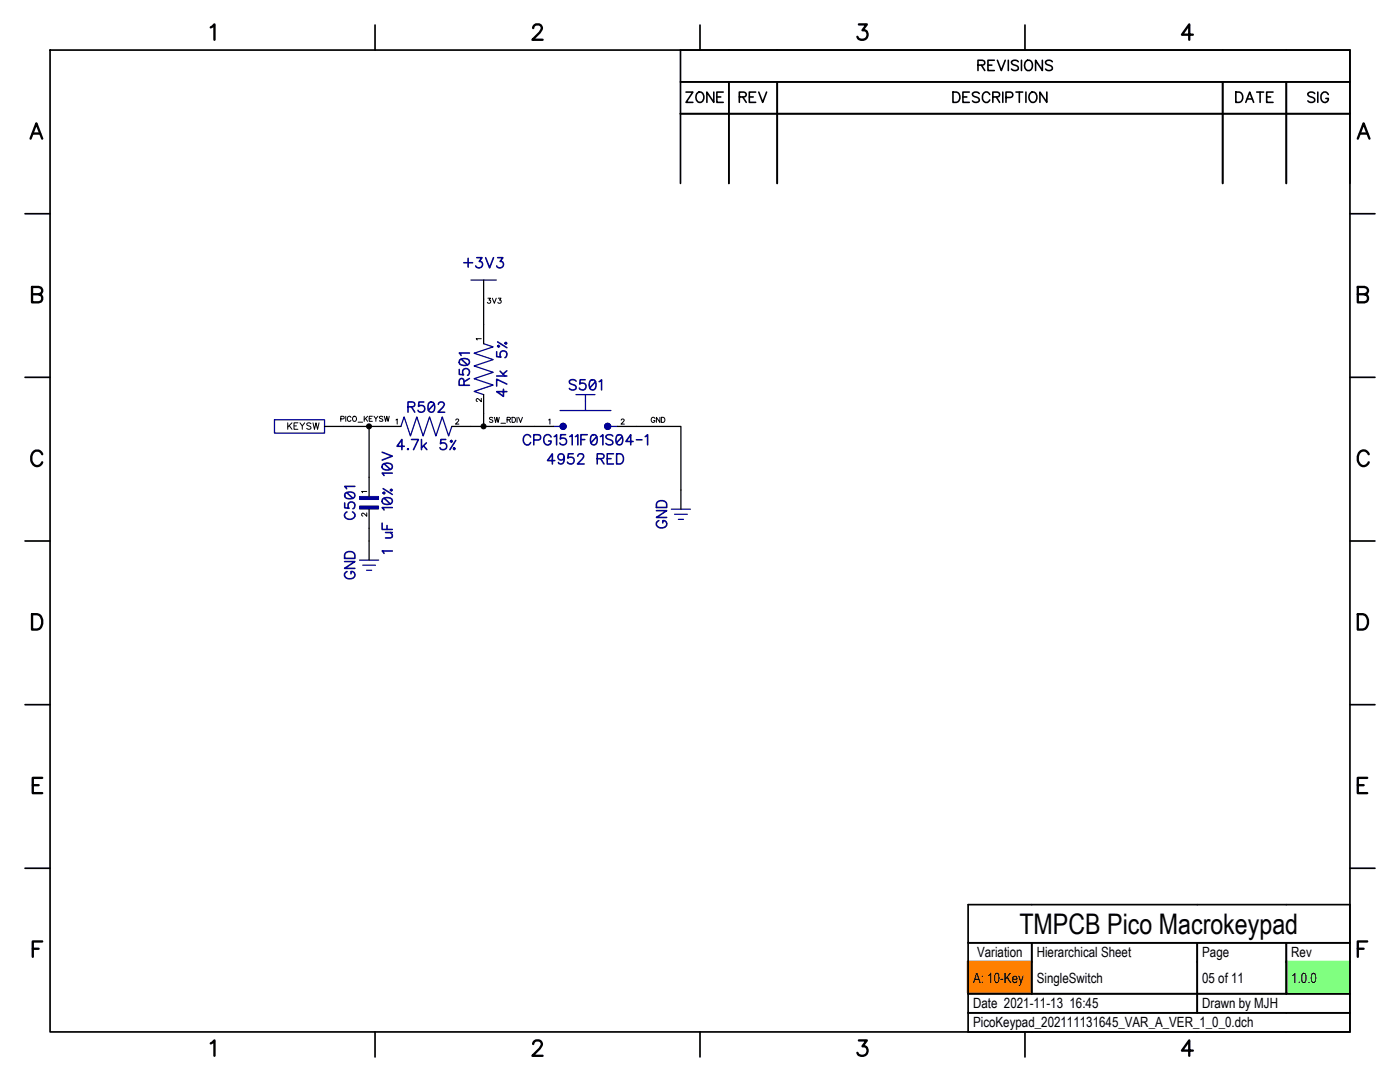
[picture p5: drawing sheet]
<svg xmlns="http://www.w3.org/2000/svg" width="279mm" height="216mm" viewBox="0 0 279 216" stroke-linecap="round" stroke-linejoin="round" font-family="sans-serif">
<path d="M0 0v215.9h279.4v-215.9z" fill-rule="evenodd" fill="#fff" stroke="#fff" stroke-width=".34"/>
<path d="M256.6 191.8h12.6v6.3h-12.6z" fill="#80ff80"/>
<path d="M256.5 191.8h12.7v6.3h-12.7z" fill="none" stroke="#80ff80" stroke-width=".2"/>
<g fill="none" stroke="#000" stroke-width=".2">
<path d="M97.4 59.5h.5l-.3 .4a.34 .34 0 0 1 .3 .5 .34 .34 0 0 1-.6-.1M98.3 59.5l.4 1 .3-1M99.4 59.5h.6l-.3 .4a.34 .34 0 0 1 .3 .5 .34 .34 0 0 1-.6-.1M68 83.6l.6-.1v-.4h-.6v1M69 83.1v1M70 83.3l-.1-.2a.46 .46 0 0 0-.6 .5 .46 .46 0 0 0 .7 .3v-.1M70.5 83.1a.46 .46 0 0 1 .7 .5 .46 .46 0 0 1-.7 .3l-.1-.4zM71.5 84.2h.9M72.7 83.1v1M72.9 83.5l.5 .6M73.4 83.1l-.7 .6M73.7 83.5h.4"/>
<path d="M74.3 83.1h-.6v1h.6M74.6 83.1l.4 .4v.6M75.4 83.1l-.4 .4M76.4 83.2l-.2-.1h-.4v.4l.4 .1 .2 .3-.4 .2-.3-.2M76.7 83.1l.3 1 .2-1 .2 1 .3-1M98.4 83.4l-.3-.1h-.3l-.1 .3 .6 .2 .1 .3-.3 .2-.4-.2M98.7 83.3l.2 1 .3-1 .2 1 .3-1M100 84.5h.9M101.2 83.8l.6-.1v-.4h-.6v1M101.5 83.8l.4 .5M102.2 83.3h.3a.54 .54 0 0 1 .4 .5 .54 .54 0 0 1-.4 .5h-.3zM103.2 83.3v1"/>
<path d="M103.5 83.3l.4 1 .4-1M130.7 83.5l-.1-.2a.49 .49 0 0 0-.7 .5 .49 .49 0 0 0 .7 .4l.1-.3h-.2M131.7 83.3v1l-.7-1v1M132 83.3h.4l.2 .2v.6l-.2 .2h-.4z"/>
</g>
<path d="M193.1 191.8h12.6v6.3h-12.6z" fill="#ff8000"/>
<path d="M193 191.8h12.7v6.3h-12.7z" fill="none" stroke="#ff8000" stroke-width=".2"/>
<path d="M96.5 59.7v5.1M68.6 85.1h7.6M73.7 85.1v10.1M96.5 82.5v2.6h-2.5M96.5 85.1h10.2M127 85.1h8.9v12.7M73.7 105.4v2.6" fill="none" stroke="#000" stroke-width=".25"/>
<g fill="#000" stroke="#000" stroke-width=".2">
<circle cx="73.6" cy="85.1" r=".5"/>
<circle cx="96.5" cy="85.1" r=".5"/>
</g>
<g fill="none" stroke="#000096" stroke-width=".32">
<path d="M68.9 98.5a1.55 1.55 0 0 1 1.8 0 .66 .66 0 0 1-.3 .9 1.75 1.75 0 0 1-1.5-.2zM69.2 98.3l1.2 1.1M70.8 97h-2l.4 .5M76.3 90.2l2 .8-2 .8M76.3 99.6a1.55 1.55 0 0 1 1.9 0 .66 .66 0 0 1-.3 1 1.75 1.75 0 0 1-1.6-.2zM76.3 92.7a1.55 1.55 0 0 1 1.9 0 .66 .66 0 0 1-.3 1 1.66 1.66 0 0 1-1.6-.2zM76.5 97.5l1.8 1.2M76.6 99.4l1.3 1.2M76.6 98.2l.2 .2-.2 .2-.1-.2zM76.6 92.5l1.3 1.2M77.9 97.8l.2-.2 .2 .2-.2 .2zM78.3 94.4h-2l.3 .5"/>
<path d="M68.8 100.4v.9l.9 .1-.2-.6a.69 .69 0 0 1 .7-.6 .69 .69 0 0 1 .6 .7l-.2 .5-.2 .1M69.3 102.2a.75 .75 0 0 0-.6 .8 .75 .75 0 0 0 .9 .6 .86 .86 0 0 0 1-.3 .86 .86 0 0 0-.1-1.1h-.2M76.3 104.4v1.2h2M76.9 106.3h1.4M77.2 104.9v.7M77.9 106.3l.4 .4-.1 .5-1.3 .1M78.3 109.9h-2l.3 .5M78.3 101.3h-2l.3 .5"/>
</g>
<path d="M71.8 101h3.7v.6h-3.7z" fill="#000096"/>
<path d="M71.8 101h3.7v.6h-3.7z" fill="none" stroke="#000096" stroke-width=".2"/>
<path d="M71.8 99.1h3.7v.6h-3.7z" fill="#000096"/>
<path d="M71.8 99.1h3.7v.6h-3.7zM112.4 84.5v1.2M121.3 84.5v1.2" fill="none" stroke="#000096" stroke-width=".2"/>
<g fill="none" stroke="#000" stroke-width=".2">
<path d="M96.1 79.5v.7l-.8-.7-.3 .2 .1 .3 .2 .1M96.1 67.6h-1.1l.2 .2M57.4 84.4v1.3M57.7 84.9l.6 .8M58.3 84.4l-.9 .8M58.7 85h.5M59.5 84.4h-.8v1.3h.8M59.9 84.4l.4 .6v.7M60.8 84.4l-.5 .6M62.1 84.6l-.3-.2-.6 .2 .1 .3 .8 .4v.2l-.3 .2-.6-.2M62.5 84.4l.3 1.3 .3-1.3 .3 1.3 .3-1.3M73.2 98.1h-1l.2 .2"/>
<path d="M79 83.8l.3-.2v1M91 83.8l.1-.1 .3-.1 .1 .3-.6 .7h.7M109.5 83.8l.2-.2v1M124 83.8l.1-.1 .3-.1 .2 .3-.7 .7h.7M73.2 102.3v.7l-.7-.6-.3 .2v.3l.2 .1"/>
</g>
<path d="M96.5 55.9v3.8M96.5 64.8v3.8M96.5 78.7v3.8M64.8 85.1h3.8M73.7 95.2v3.9M76.2 85.1h3.8M90.2 85.1h3.8M106.7 85.1h3.8M123.2 85.1h3.8M135.9 97.8v3.8M73.7 101.6v3.8M73.7 107.9v3.9" fill="none" stroke="#000" stroke-width=".25"/>
<g fill="none" stroke="#000096" stroke-width=".25">
<path d="M94 55.9h5.1M96.5 68.6l1.9 .6-3.8 1.3 3.8 1.3-3.8 1.2 3.8 1.3-3.8 1.3 3.8 1.2-3.8 1.3 1.9 .6M114.9 78.7h3.8M116.8 78.7v3.2M54.8 83.8h10v2.6h-10zM80 85.1l.6-1.9 1.3 3.8 1.3-3.8 1.3 3.8 1.2-3.8 1.3 3.8 1.3-3.8 1.2 3.8 .7-1.9M110.5 85.1h1.3M111.8 81.9h10.1M121.9 85.1h1.3M71.8 111.8h3.8M72.4 112.8h2.5M73.2 113.8h1"/>
<path d="M134 101.6h3.8M134.6 102.6h2.6M135.4 103.6h1"/>
</g>
<g fill="none" stroke="#000096" stroke-width=".32">
<path d="M92.6 52.4h1.7M93.4 51.5v1.8M95.1 51.4h1.1l-.6 .8a.68 .68 0 0 1 .7 .9 .68 .68 0 0 1-1.2 .2l-.2-.2M96.9 51.4l.8 2 .8-2M99.3 51.4h1.1l-.6 .8a.68 .68 0 0 1 .6 .9 .68 .68 0 0 1-1.1 .2l-.2-.2M91.7 73.7v1l.8 .1-.2-.7a.69 .69 0 0 1 .8-.6 .69 .69 0 0 1 .6 .8l-.2 .5-.2 .1M91.7 71.8a1.55 1.55 0 0 1 1.9 0 .66 .66 0 0 1-.3 1 1.66 1.66 0 0 1-1.6-.2zM92 71.6l1.3 1.2M92.6 76.9l-.1-1.2a.48 .48 0 0 0-.8 0l-.1 1.2h2.1M93.7 70.4h-2l.3 .5M93.7 75.5l-1.1 .7M99.1 70.2v1l.9 .1-.2-.7a.69 .69 0 0 1 .8-.6 .69 .69 0 0 1 .6 .8l-.2 .5-.2 .1"/>
<path d="M99.1 75h2.1M99.3 69.1l.2-.2 .2 .2-.2 .2zM99.3 68.2l1.9 1.2M99.8 74.1l1 .9M100.5 77.7v1.4l-1.4-1h2.1M100.8 68.5l.2-.2 .2 .2-.2 .2zM101.2 74l-.8 .7M101.2 76.6l-2.1-.9v1.3M115 76.1a.76 .76 0 0 0-.8-.4 .76 .76 0 0 0-.6 .5l.2 .3 .8 .3a.5 .5 0 0 1 .2 .9 .91 .91 0 0 1-1.2-.2M116.8 75.8h-1l-.1 .8 .7-.2a.69 .69 0 0 1 .6 .8 .69 .69 0 0 1-.8 .6l-.5-.2-.1-.2M117.9 75.9a.69 .69 0 0 1 1 .3 1.29 1.29 0 0 1-.5 1.6h-.2a1.09 1.09 0 0 1-.5-1.6zM118.9 76.2l-1.2 1.2"/>
<path d="M119.6 76.2l.5-.4v2M80.7 89h-1.5l1-1.3v2M81.3 89.6h.2l-.1 .1zM81.4 81.2l1.2-.1 .2-.3-.1-.4-.4-.2h-.9v2.1M82.1 81.2l.7 1.1M82.1 87.7h1.4l-1 2M84.1 87.7v2M84.5 88.9l.7 .8M84.6 80.2h-1l-.1 .9a.72 .72 0 0 1 1.1 0 .72 .72 0 0 1-.1 1.1 .72 .72 0 0 1-1.1-.3M85.1 88.4l-1 .9M85.7 80.3a.66 .66 0 0 1 1 .3 1.31 1.31 0 0 1-.5 1.7h-.2a1.31 1.31 0 0 1-.3-2zM86.7 80.6l-1.2 1.3"/>
<path d="M87.5 80.7l.1-.3a.65 .65 0 0 1 1 0l.1 .2-.1 .4-1.2 1.3h1.4M89 87.7h-1l-.1 .9a.72 .72 0 0 1 1.1 0 .72 .72 0 0 1-.2 1 .72 .72 0 0 1-1-.3M89.9 88.1l.2-.2 .2 .2-.2 .2zM90.7 89.3l.1 .2-.1 .2-.2-.2zM91 87.9l-1.2 1.8M105.9 87.2a.75 .75 0 0 0-.9-.5 .75 .75 0 0 0-.6 .8 .86 .86 0 0 0 .3 1.1 .86 .86 0 0 0 1.1-.1l.1-.2M106.5 87.8l1.2-.1a.54 .54 0 0 0 .2-.6 .54 .54 0 0 0-.5-.4h-.9v2.1M110 87.2a.75 .75 0 0 0-.9-.5 .75 .75 0 0 0-.6 .8 .9 .9 0 0 0 .2 1 .9 .9 0 0 0 .9 .2l.4-.4v-.3h-.5M110.6 87.1l.5-.4v2.1M110.7 91.9h-1.4l.9-1.3v2M112.6 91.2a.64 .64 0 0 1-.9 .6 .64 .64 0 0 1-.2-1 .64 .64 0 0 1 1 0 1.77 1.77 0 0 1-.2 1.7 .58 .58 0 0 1-.9-.2M112.9 86.7h-1l-.1 .9a.72 .72 0 0 1 1.1 0 .72 .72 0 0 1-.1 1.1 .72 .72 0 0 1-1.1-.3"/>
<path d="M113.7 87.1l.5-.4v2.1M114.4 90.6h-1l-.1 .8 .7-.2a.69 .69 0 0 1 .6 .8 .69 .69 0 0 1-.8 .6l-.5-.2-.1-.2M114.8 87.1l.5-.4v2.1M115.3 91l.1-.3a.65 .65 0 0 1 1 0 .64 .64 0 0 1-.2 .9l-1 1h1.4M115.9 87.7h.8M117.2 86.7h-1.3v2.1M118.1 86.8a.67 .67 0 0 1 1 .3 1.29 1.29 0 0 1-.5 1.7h-.2a1.31 1.31 0 0 1-.3-2zM119.1 87.1l-1.2 1.3M119.2 91.5l1.2-.1 .1-.3v-.4l-.4-.1h-.9v2M119.8 87.1l.5-.4v2.1M119.9 91.5l.6 1.1M121.2 91.5h.7"/>
<path d="M122.3 87a.79 .79 0 0 0-1.4 .2 1.3 1.3 0 0 0 1.2 .7l.2 .6a.9 .9 0 0 1-1.4 0M122.4 90.6h-1.2v2h1.2M123.1 90.6h.6a1.08 1.08 0 0 1 .7 1 1.08 1.08 0 0 1-.7 1h-.6zM123.2 86.8a.69 .69 0 0 1 1 .3 1.29 1.29 0 0 1-.5 1.7h-.2a1.09 1.09 0 0 1-.5-1.7zM124.2 87.1l-1.2 1.3M126.4 88.1h-1.5l1-1.4v2.1M127 87.8h1.1M128.8 87.1l.4-.4v2.1M68.8 112.1h2l-2 1.3h2M68.9 110.4a1.15 1.15 0 0 1 1.9 .3v.7h-2zM69.3 114a.74 .74 0 0 0-.6 .9 .74 .74 0 0 0 .9 .6 .9 .9 0 0 0 .9-.2 .9 .9 0 0 0 .3-.9l-.3-.3-.5-.1v.5M131 101.9h2.1l-2.1 1.4h2.1"/>
<path d="M131.3 100.1a1.16 1.16 0 0 1 1.8 .5v.7h-2.1v-.7zM131.5 103.9a.74 .74 0 0 0-.5 .8 .74 .74 0 0 0 .8 .6 .9 .9 0 0 0 .9-.1 .9 .9 0 0 0 .3-1l-.2-.2-.5-.1v.5"/>
</g>
<g fill="#000096" stroke="#000096" stroke-width=".2">
<circle cx="112.4" cy="85.1" r=".62"/>
<circle cx="121.3" cy="85.1" r=".62"/>
</g>
<g fill="none" stroke="#000" stroke-width=".34">
<path d="M10 10h259.4v195.9h-259.4zM74.8 5v5M139.7 5v5M155.1 16.3v20.3M204.6 5v5M244 16.3v20.3M256.7 16.3v20.3M269.4 16.3h-133.6v20.3M135.8 22.7h133.6M145.5 36.6v-20.3h-9.7v-6.3h133.6v26.6M5 42.7h5M269.4 42.7h5"/>
<path d="M5 75.3h5M269.4 75.3h5M5 107.9h5M269.4 107.9h5M5 140.6h5M269.4 140.6h5M5 173.2h5M269.4 173.2h5M193.2 198.3v3.8h12.7M205.9 198.3v-10.2h-12.7v-7.6h76.2v25.4h-76.2v-3.8h76.2M238.9 198.3v3.8h17.8M238.9 188.1v14"/>
<path d="M256.7 188.1v10.2M269.4 188.1h-76.2v10.2M269.4 198.3h-76.2M74.8 205.9v5M139.7 205.9v5M204.6 205.9v5"/>
</g>
<g fill="none" stroke="#000" stroke-width=".47">
<path d="M42.1 5.5l.7-.6v3M106.4 5.6a.79 .79 0 0 1 .6-.7h.6a.76 .76 0 0 1 .4 1.1l-1.7 1.9h2M171.4 4.9h1.6l-.9 1.1a.99 .99 0 0 1 1.1 1.2 .99 .99 0 0 1-1.4 .7l-.4-.1-.3-.5M238.1 6.9h-2.2l1.4-2v3M6.1 27.7l1.2-3.1 1.1 3.1M6.5 26.6h1.5M271 27.7l1.1-3.1 1.2 3.1M271.4 26.6h1.5M6.4 57.3h1.3l.4 .1a.73 .73 0 0 1 0 1.2l-.4 .1a.81 .81 0 0 1 .8 .8 .81 .81 0 0 1-.8 .8h-1.3zM6.4 58.7h1.3M271 57.3h1.3a.76 .76 0 0 1 .7 .8l-.3 .5-.4 .1a.81 .81 0 0 1 .7 .8 .81 .81 0 0 1-.7 .8h-1.3zM271 58.7h1.3"/>
<path d="M8.4 90.6a1.12 1.12 0 0 0-1.3-.7 1.12 1.12 0 0 0-.9 1.2 1.34 1.34 0 0 0 .3 1.4 1.34 1.34 0 0 0 1.5 .3l.4-.6M273.2 90.6a1.12 1.12 0 0 0-1.3-.7 1.12 1.12 0 0 0-.9 1.2 1.43 1.43 0 0 0 1.3 1.9l.4-.2 .5-.6M6.4 122.6h1a1.64 1.64 0 0 1 1.1 1.5 1.64 1.64 0 0 1-1.1 1.5h-1zM271 122.6h1a1.64 1.64 0 0 1 1 1.5 1.64 1.64 0 0 1-1 1.5h-1zM6.5 156.7h1.2M8.4 155.2h-1.9v3.1h1.9M271 156.7h1.1M272.9 155.2h-1.9v3.1h1.9M6.5 189.3h1.2M8.4 187.9h-1.9v3M271 189.3h1.1M272.9 187.9h-1.9v3"/>
<path d="M42.1 208.2l.7-.6v3.1M106.4 208.3l.3-.5 .9-.2a.76 .76 0 0 1 .4 1.2l-1.7 1.9h2M171.4 207.6h1.6l-.9 1.2a.99 .99 0 0 1 1.1 1.1 .99 .99 0 0 1-1.4 .8l-.4-.2-.3-.4M238.1 209.6h-2.2l1.4-2v3.1"/>
</g>
<g fill="none" stroke="#000" stroke-width=".32">
<path d="M136.9 18.4h1.4l-1.4 2h1.4M139.1 18.7a.76 .76 0 0 1 .9-.3 .76 .76 0 0 1 .5 .8 .83 .83 0 0 1-.4 1.1 .83 .83 0 0 1-1.1-.4l-.1-.4zM142.5 18.4v2l-1.4-2v2M143.1 19.3h.7M144.3 18.4h-1.2v2h1.2M147.6 19.3h.8a.51 .51 0 0 0 .5-.5l-.5-.4h-.8v2M148.2 19.3l.7 1.1M149.5 19.3h.8M150.8 18.4h-1.3v2h1.3M151.4 18.4l.8 2 .8-2M190.2 18.4h.7a1.1 1.1 0 0 1 .7 1 1.1 1.1 0 0 1-.7 1h-.7zM192.2 19.3h.8"/>
<path d="M193.4 18.4h-1.2v2h1.2M195.2 13l1.1-.1 .2-.3-.1-.4-.4-.2h-.8v2.1M195.4 18.7a.76 .76 0 0 0-.7-.4 .76 .76 0 0 0-.6 .6l.2 .3 .8 .3a.5 .5 0 0 1 .1 .8 .91 .91 0 0 1-1.1-.2M195.9 13l.6 1.1M197.2 13h.8M197.5 18.9a.75 .75 0 0 0-.8-.5 .75 .75 0 0 0-.6 .8 .88 .88 0 0 0 .1 .9 .88 .88 0 0 0 1 .2l.3-.4M198.1 19.3h1.2l.2-.3-.1-.4-.4-.2h-.9v2M198.4 12h-1.2v2.1h1.2M198.8 19.3l.7 1.1M199.1 12l.7 2.1 .8-2.1M200.1 18.4v2M200.8 19.5h.8a.54 .54 0 0 0 .5-.6 .54 .54 0 0 0-.5-.5h-.8v2"/>
<path d="M201.2 12v2.1M202.8 18.4h1.3M203.2 12.3a.76 .76 0 0 0-.7-.3 .76 .76 0 0 0-.6 .5l.2 .3 .7 .3a.49 .49 0 0 1 .4 .4 .49 .49 0 0 1-.2 .5 .91 .91 0 0 1-1.1-.2M203.4 18.4v2M203.9 12v2.1M204.7 12.3l.2-.2a.94 .94 0 0 1 1.1 .4 .94 .94 0 0 1 0 1.1 .78 .78 0 0 1-1 .5 .78 .78 0 0 1-.5-1zM204.7 18.4v2M205.6 18.7a.75 .75 0 0 1 .8-.3 .75 .75 0 0 1 .5 .8 .83 .83 0 0 1-.4 1.1 .83 .83 0 0 1-1.1-.5v-.8zM208 12v2.1l-1.3-2.1v2.1M208.9 18.4v2l-1.4-2v2M210 12.3a.76 .76 0 0 0-.7-.3 .76 .76 0 0 0-.6 .5l.2 .3 .7 .3a.5 .5 0 0 1 .2 .9 .91 .91 0 0 1-1.1-.2M246.6 18.4h.7a1.09 1.09 0 0 1 .7 1 1.09 1.09 0 0 1-.7 1h-.7z"/>
<path d="M248.9 19.7h1M250.8 18.4h1.4M251.5 18.4v2M252.8 19.3h.8M254.1 18.4h-1.3v2h1.3M262.4 18.7a.78 .78 0 0 0-.8-.4 .78 .78 0 0 0-.6 .6 1.3 1.3 0 0 0 1.2 .7l.2 .5a.9 .9 0 0 1-1.4 0M263 18.4v2M265.1 18.9a.75 .75 0 0 0-.9-.5 .75 .75 0 0 0-.6 .8 .9 .9 0 0 0 .2 .9 .9 .9 0 0 0 .9 .3l.4-.5v-.3h-.5M248.6 20.4l.8-2 .8 2"/>
</g>
<text font-size="5.7" x="203.5" y="186.3">TMPCB Pico Macrokeypad</text>
<g font-size="2.8">
<text x="195" y="191">Variation</text>
<text x="206.9" y="191">Hierarchical Sheet</text>
<text x="239.9" y="191">Page</text>
<text x="257.7" y="191">Rev</text>
<text x="194.2" y="196.1">A: 10-Key</text>
<text x="206.9" y="196.1">SingleSwitch</text>
<text x="239.9" y="196.1">05 of 11</text>
<text x="257.7" y="196.1">1.0.0</text>
<text x="194.2" y="201.2">Date 2021-11-13 16:45</text>
<text x="239.9" y="201.2">Drawn by MJH</text>
<text x="194.2" y="205">PicoKeypad_202111131645_VAR_A_VER_1_0_0.dch</text>
</g>
</svg>
